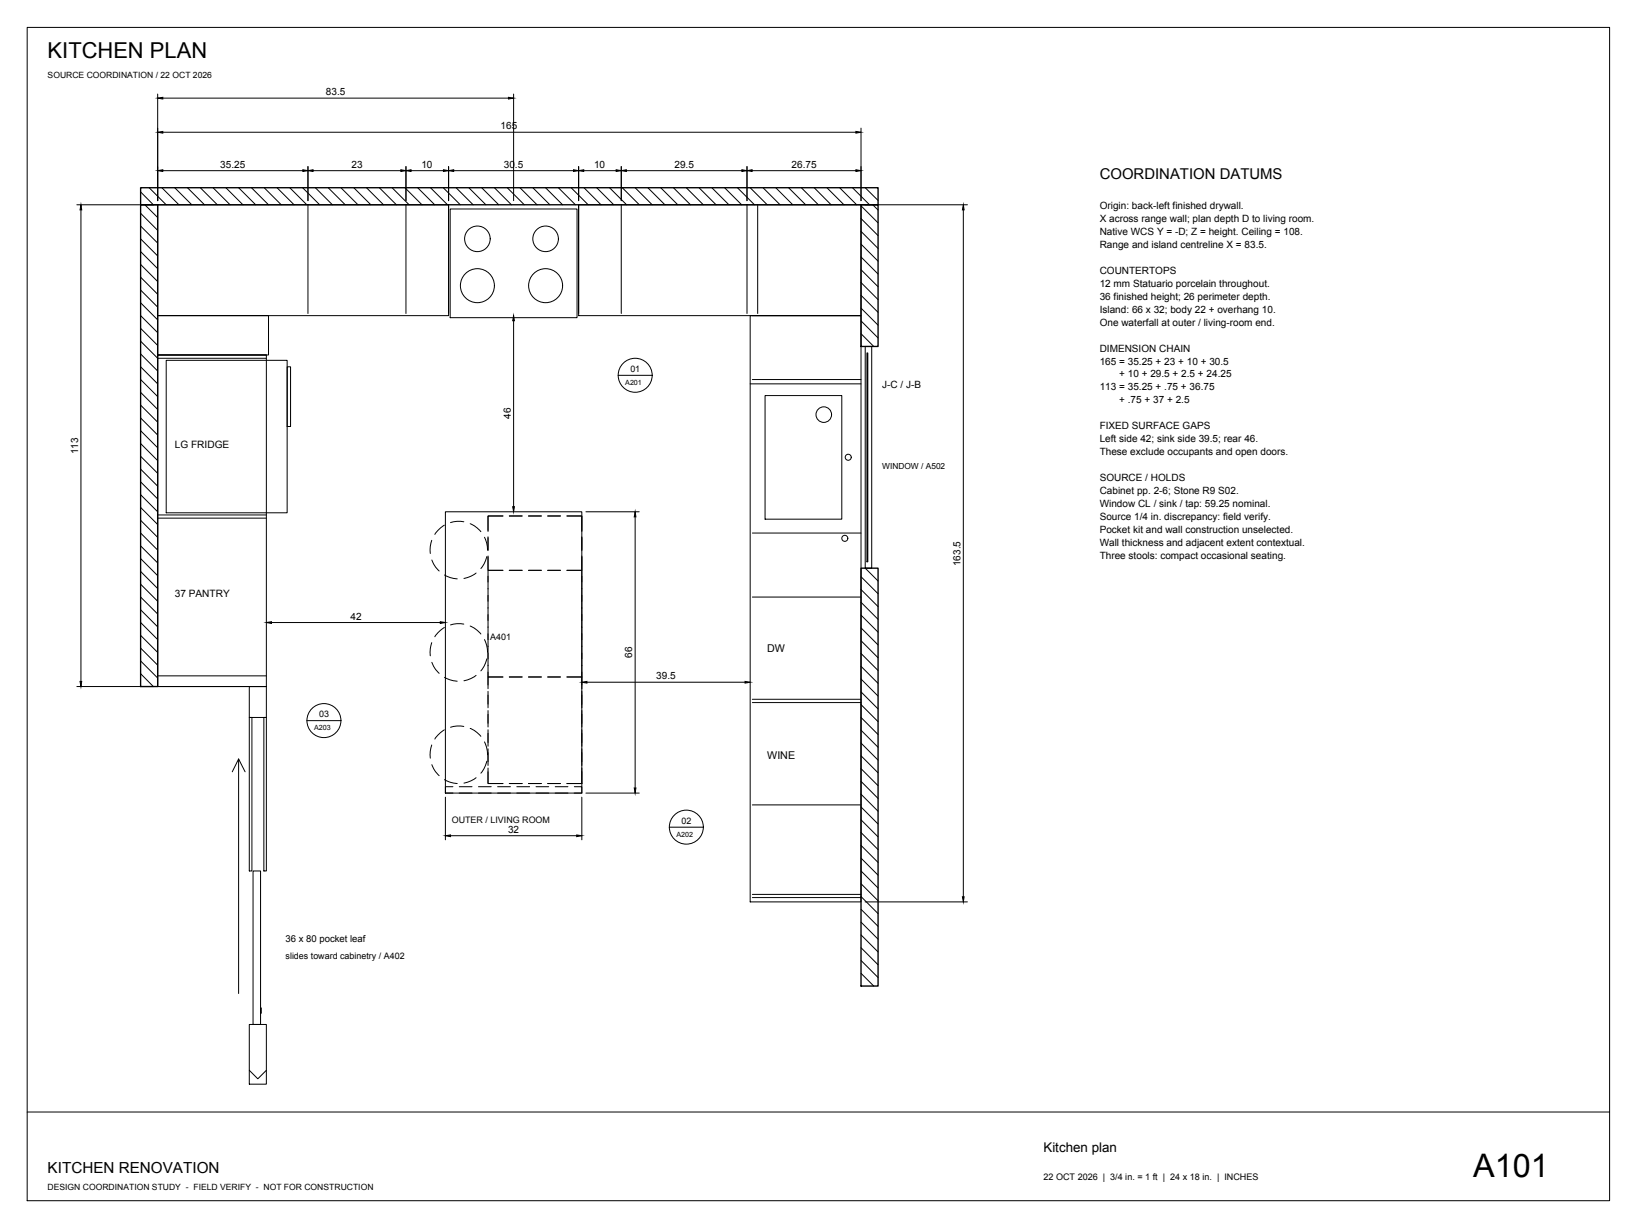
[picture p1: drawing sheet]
<svg xmlns="http://www.w3.org/2000/svg" width="610mm" height="457mm" viewBox="0 0 610 457" stroke-linecap="round" stroke-linejoin="round" font-family="sans-serif">
<!-- layer: D-TITLE -->
<path d="M10.1 10.2h589.3v436.8h-589.3zM10.1 414h589.3" fill="none" stroke="#000" stroke-width=".37"/>
<!-- layer: D-WALL -->
<path d="M52.4 69.9h274.6v6.3h-274.6zM52.4 76.2h6.3v179.4h-6.3zM320.6 76.2h6.4v52.8h-6.4zM320.6 211.5h6.4v155.6h-6.4z" fill="none" stroke="#000" stroke-width=".51"/>
<!-- layer: D-HATCH -->
<g fill="none" stroke="#000" stroke-width=".37">
<path d="M52.4 71.5l4.7 4.7M52.4 79.4l6.3 6.4M53.9 76.2l4.8 4.8M55.5 69.9l6.4 6.3M60.3 69.9l6.3 6.3M65.1 69.9l6.3 6.3M69.8 69.9l6.4 6.3M74.6 69.9l6.3 6.3M79.3 69.9l6.4 6.3M84.1 69.9l6.4 6.3M88.9 69.9l6.3 6.3M93.6 69.9l6.4 6.3"/>
<path d="M98.4 69.9l6.3 6.3M103.2 69.9l6.3 6.3M107.9 69.9l6.4 6.3M112.7 69.9l6.3 6.3M117.4 69.9l6.4 6.3M122.2 69.9l6.4 6.3M127 69.9l6.3 6.3M131.7 69.9l6.4 6.3M136.5 69.9l6.3 6.3M141.3 69.9l6.3 6.3M146 69.9l6.4 6.3M150.8 69.9l6.3 6.3"/>
<path d="M155.5 69.9l6.4 6.3M160.3 69.9l6.4 6.3M165.1 69.9l6.3 6.3M169.8 69.9l6.4 6.3M174.6 69.9l6.3 6.3M179.4 69.9l6.3 6.3M184.1 69.9l6.4 6.3M188.9 69.9l6.3 6.3M193.6 69.9l6.4 6.3M198.4 69.9l6.4 6.3M203.2 69.9l6.3 6.3M207.9 69.9l6.4 6.3"/>
<path d="M212.7 69.9l6.3 6.3M217.5 69.9l6.3 6.3M222.2 69.9l6.4 6.3M227 69.9l6.3 6.3M231.7 69.9l6.4 6.3M236.5 69.9l6.4 6.3M241.3 69.9l6.3 6.3M246 69.9l6.4 6.3M250.8 69.9l6.3 6.3M255.6 69.9l6.3 6.3M260.3 69.9l6.4 6.3M265.1 69.9l6.3 6.3"/>
<path d="M269.8 69.9l6.4 6.3M274.6 69.9l6.4 6.3M279.4 69.9l6.3 6.3M284.1 69.9l6.4 6.3M288.9 69.9l6.3 6.3M293.7 69.9l6.3 6.3M298.4 69.9l6.4 6.3M303.2 69.9l6.3 6.3M307.9 69.9l6.4 6.3M312.7 69.9l6.3 6.3M317.5 69.9l6.3 6.3M320.6 76.6l6.4 6.4"/>
<path d="M322.2 69.9l4.8 4.7M325 76.2l2 2M52.4 98.5l6.3 6.3M52.4 93.7l6.3 6.3M52.4 88.9l6.3 6.4M52.4 84.2l6.3 6.3M320.6 95.7l6.4 6.3M320.6 90.9l6.4 6.3M320.6 86.1l6.4 6.4M320.6 81.4l6.4 6.3M52.4 117.5l6.3 6.4M52.4 112.7l6.3 6.4"/>
<path d="M52.4 108l6.3 6.3M52.4 103.2l6.3 6.4M320.6 119.5l6.4 6.3M320.6 114.7l6.4 6.4M320.6 109.9l6.4 6.4M320.6 105.2l6.4 6.3M320.6 100.4l6.4 6.4M52.4 136.6l6.3 6.3M52.4 131.8l6.3 6.3M52.4 127l6.3 6.4M52.4 122.3l6.3 6.3M320.6 124.2l4.8 4.8"/>
<path d="M52.4 155.6l6.3 6.4M52.4 150.8l6.3 6.4M52.4 146.1l6.3 6.3M52.4 141.3l6.3 6.4M52.4 179.4l6.3 6.4M52.4 174.7l6.3 6.3M52.4 169.9l6.3 6.3M52.4 165.1l6.3 6.4M52.4 160.4l6.3 6.3M52.4 198.5l6.3 6.3M52.4 193.7l6.3 6.4M52.4 188.9l6.3 6.4"/>
<path d="M52.4 184.2l6.3 6.3M52.4 217.5l6.3 6.4M52.4 212.8l6.3 6.3M52.4 208l6.3 6.3M52.4 203.2l6.3 6.4M320.6 219.5l6.4 6.3M320.6 214.7l6.4 6.4M322.2 211.5l4.8 4.8M52.4 236.6l6.3 6.3M52.4 231.8l6.3 6.3M52.4 227l6.3 6.4M52.4 222.3l6.3 6.3"/>
<path d="M320.6 238.5l6.4 6.4M320.6 233.8l6.4 6.3M320.6 229l6.4 6.4M320.6 224.2l6.4 6.4M52.4 250.8l4.7 4.8M52.4 246.1l6.3 6.3M52.4 241.3l6.3 6.4M320.6 257.6l6.4 6.3M320.6 252.8l6.4 6.4M320.6 248.1l6.4 6.3M320.6 243.3l6.4 6.3M320.6 276.6l6.4 6.4"/>
<path d="M320.6 271.9l6.4 6.3M320.6 267.1l6.4 6.4M320.6 262.3l6.4 6.4M320.6 295.7l6.4 6.3M320.6 290.9l6.4 6.4M320.6 286.2l6.4 6.3M320.6 281.4l6.4 6.3M320.6 319.5l6.4 6.3M320.6 314.7l6.4 6.4M320.6 310l6.4 6.3M320.6 305.2l6.4 6.4M320.6 300.4l6.4 6.4"/>
<path d="M320.6 338.5l6.4 6.4M320.6 333.8l6.4 6.3M320.6 329l6.4 6.4M320.6 324.3l6.4 6.3M320.6 357.6l6.4 6.3M320.6 352.8l6.4 6.4M320.6 348.1l6.4 6.3M320.6 343.3l6.4 6.4M320.6 362.4l4.8 4.7"/>
</g>
<!-- layer: D-OUTLINE -->
<g fill="none" stroke="#000" stroke-width=".37">
<path d="M58.7 76.2h108.3v41.3h-108.3zM215.5 76.2h105.1v41.3h-105.1zM58.7 117.5h41.3v14.7h-41.3zM279.4 117.5h41.2v218.3h-41.2zM58.7 132.2h40.5v123.4h-40.5zM279.4 142.9h41.2M165.9 190.5h50.8v104.8h-50.8zM92.8 255.6h6.4v11.5h-6.4zM92.8 267.1h1v57.2h-1zM98.3 267.1h.9v57.2h-.9zM88.9 282.6v87.3M94.2 324.3h2.8v57.1h-2.8z"/>
<path d="M97 375.2h.3v2.1h-.3zM92.8 381.4h6.4v22.2h-6.4z"/>
<circle cx="236.5" cy="139.7" r="6.3"/>
<circle cx="120.6" cy="268.3" r="6.3"/>
<circle cx="255.6" cy="308" r="6.3"/>
</g>
<!-- layer: D-FINE -->
<g fill="none" stroke="#000" stroke-width=".37">
<path d="M114.7 76.2v40.5M151.2 76.2v40.5M167 76.2v40.5M167.6 77.8h47.3v40.5h-47.3zM215.5 76.2v40.5M231.4 76.2v40.5M278.2 76.2v40.5M282.2 76.2v40.5M280.2 117.5h40.4M58.7 132.2h40.5M58.7 133.4h40.5M61.9 134.2h45v56.7h-45z"/>
<path d="M106.9 136.6h1.3v22.2h-1.3zM230.2 139.7h12.7M322.2 129h2.4v82.5h-2.4zM322.8 131.4h.4v77.8h-.4zM280.2 141.3h40.4M284.9 147.3h28.6v46h-28.6zM58.7 191.7h40.5M58.7 192.9h40.5M280.2 198.5h40.4M280.2 222.3h40.4M58.7 251.6h40.5M58.7 255.6h40.5"/>
<path d="M114.3 268.3h12.7M280.2 260.4h40.4M280.2 261.6h40.4M86.5 287.4l2.4-4.8 2.4 4.8M280.2 299.7h40.4M249.2 308h12.7M280.2 333h40.4M280.2 334.2h40.4M92.8 398.5l3.2 3.2 3.2-3.2"/>
<circle cx="177.8" cy="88.9" r="4.8"/>
<circle cx="203.2" cy="88.9" r="4.8"/>
<circle cx="177.8" cy="106.4" r="6.3"/>
<circle cx="203.2" cy="106.4" r="6.3"/>
<circle cx="306.8" cy="154.4" r="2.9"/>
<circle cx="315.9" cy="170.2" r="1.12"/>
<circle cx="314.6" cy="200.4" r="1.12"/>
</g>
<!-- layer: D-HIDDEN -->
<g fill="none" stroke="#000" stroke-width=".37">
<path d="M165.5 195.5l-2.4 2-1.2 1.5M172.7 194.3a9.8 9.8 0 0 0-4.9 .3M175.1 195l1.5 .7 2.5 2.3M181.7 197.5v-5.4h5.6h-5.6v5.8M181.7 199.9v5.1M189.7 192.1h4.7M196.8 192.1h4.8M204 192.1h4.7M216.7 197.5v-5.4h-5.6h5.6v5.8M216.7 199.9v5.1M160.8 201.2a10.6 10.6 0 0 0-.6 4.9M160.8 208.5l.1 .2a9.5 9.5 0 0 0 2.6 3.9"/>
<path d="M165.5 214.1a10.2 10.2 0 0 0 4.8 1.4M177.3 213.4l-1.9 1.1-2.6 .8M180.4 200a10.5 10.5 0 0 1 1.2 4.8M181.3 207.2l-.1 .3a10 10 0 0 1-2.1 4.2M181.7 207v5.3h5.6h-5.6v4.4M181.7 207.4v4.7M181.7 214.5v33.4M189.7 212.3h4.7M196.8 212.3h4.8M204 212.3h4.7M216.7 207v5.3h-5.6h5.6v4.4M216.7 214.5v40.5"/>
<path d="M160.8 239.3a10.6 10.6 0 0 0-.6 4.9M165.5 233.6l-2.4 2-1.2 1.5M172.7 232.4a9.8 9.8 0 0 0-4.9 .3M175.1 233.1l1.5 .7 2.5 2.3M180.4 238.1a10.5 10.5 0 0 1 1.2 4.8M160.8 246.6l.1 .2a9.5 9.5 0 0 0 2.6 3.9M165.5 252.2a10.2 10.2 0 0 0 4.8 1.4M177.3 251.5l-1.9 1.1-2.6 .8M181.3 245.3l-.1 .3a10 10 0 0 1-2.1 4.2M181.7 247.7v4.4h5.6h-5.6v4.3M181.7 250.2v4.8M181.7 257.4v6.1"/>
<path d="M189.7 252.1h4.7M196.8 252.1h4.8M204 252.1h4.7M216.7 252.1h-5.6h5.6v4.3M216.7 257.4v6.1M160.8 277.4a10.6 10.6 0 0 0-.6 4.9M165.5 271.7l-2.4 2-1.2 1.5M172.7 270.5a9.8 9.8 0 0 0-4.9 .3M175.1 271.2l1.5 .7 2.5 2.3M180.4 276.2a10.5 10.5 0 0 1 1.2 4.8M181.7 264.5v6.2M181.7 271.7v6.1"/>
<path d="M181.7 278.8v6.2M216.7 264.5v6.2M216.7 271.7v6.1M216.7 278.8v6.2M160.8 284.7l.1 .2a9.5 9.5 0 0 0 2.6 3.9M165.5 290.3a10.2 10.2 0 0 0 4.8 1.4M168.7 292.9h-2.8v2.4h2.8M171 292.9h4.8M171 295.3h4.8M177.3 289.6l-1.9 1.1-2.6 .8M178.2 292.9h4.7M178.2 295.3h4.7"/>
<path d="M181.3 283.4l-.1 .3a10 10 0 0 1-2.1 4.2M181.7 286v5.7h5.6h-5.6v-4.3M185.3 292.9h4.8M185.3 295.3h4.8M189.7 291.7h4.7M192.4 292.9h4.8M192.4 295.3h4.8M196.8 291.7h4.8M199.6 292.9h4.7M199.6 295.3h4.7M204 291.7h4.7M206.8 292.9h4.7"/>
<path d="M206.8 295.3h4.7M213.9 292.9h2.8v2.4h-2.8M216.7 286v5.7h-5.6"/>
</g>
<!-- layer: D-DIMS -->
<g fill="none" stroke="#000" stroke-width=".37">
<path d="M58.7 35v39.7M60.6 36.5h128.8M191.3 35v39.7M60.6 49.2h258.1M320.6 47.7v27M28.6 76.2h28.6M30.1 78.1v175.6M60.6 63.5h52.2M114.7 62v12.7M116.6 63.5h32.7M151.2 62v12.7M153.1 63.5h12"/>
<path d="M167 62v12.7M169 63.5h44.6M215.5 62v12.7M217.4 63.5h12M231.4 62v12.7M233.3 63.5h43M278.2 62v12.7M280.1 63.5h38.6M322.2 76.2h38.1M358.7 78.1v255.8M191.3 119.4v69.2M218.2 190.5h19.8"/>
<path d="M236.5 192.4v101M101.1 231.8h62.9M28.6 255.6h28.6M218.6 254h58.9M165.9 296.8v15.9M216.7 296.8v15.9M218.2 295.3h19.8M167.8 311.2h47M322.2 335.8h38.1"/>
</g>
<g fill="#000" stroke="#000" stroke-width=".37">
<path d="M58.7 36.5l1.9-.3v.7zM189.4 36.2l1.9 .3-1.9 .4zM58.7 49.2l1.9-.3v.7zM318.7 48.9l1.9 .3-1.9 .4zM30.1 76.2l.3 1.9h-.6zM58.7 63.5l1.9-.3v.6zM112.8 63.2l1.9 .3-1.9 .3zM114.7 63.5l1.9-.3v.6zM149.3 63.2l1.9 .3-1.9 .3zM151.2 63.5l1.9-.3v.6zM165.1 63.2l1.9 .3-1.9 .3zM167 63.5l2-.3v.6z"/>
<path d="M213.6 63.2l1.9 .3-1.9 .3zM215.5 63.5l1.9-.3v.6zM229.4 63.2l2 .3-2 .3zM231.4 63.5l1.9-.3v.6zM276.3 63.2l1.9 .3-1.9 .3zM278.2 63.5l1.9-.3v.6zM318.7 63.2l1.9 .3-1.9 .3zM358.7 76.2l.3 1.9h-.6zM191.3 117.5l.3 1.9h-.7zM190.9 188.6h.7l-.3 1.9zM236.5 190.5l.3 1.9h-.6zM99.2 231.8l1.9-.3v.6z"/>
<path d="M164 231.5l1.9 .3-1.9 .3zM29.8 253.7h.6l-.3 1.9zM216.7 254l1.9-.3v.6zM277.5 253.7l1.9 .3-1.9 .3zM236.2 293.4h.6l-.3 1.9zM165.9 311.2l1.9-.3v.6zM214.8 310.9l1.9 .3-1.9 .3zM358.4 333.9h.6l-.3 1.9z"/>
</g>
<text font-size="12.1" x="548.6" y="438.1">A101</text>
<text font-size="8.2" x="17.7" y="21.6">KITCHEN PLAN</text>
<text font-size="5.7" x="17.7" y="436.9">KITCHEN RENOVATION</text>
<text font-size="5.5" x="409.5" y="66.7">COORDINATION DATUMS</text>
<text font-size="5" x="388.6" y="428.8">Kitchen plan</text>
<g font-size="4">
<text x="285.7" y="242.9">DW</text>
<text x="285.7" y="282.6">WINE</text>
</g>
<g font-size="3.8">
<text x="65.1" y="166.7">LG FRIDGE</text>
<text x="65.1" y="222.3">37 PANTRY</text>
</g>
<g font-size="3.7">
<text x="121.4" y="35.5">83.5</text>
<text x="186.4" y="48.2">165</text>
<text x="82" y="62.4">35.25</text>
<text x="130.9" y="62.4">23</text>
<text x="156.9" y="62.4">10</text>
<text x="187.6" y="62.4">30.5</text>
<text x="221.2" y="62.4">10</text>
<text x="251.2" y="62.4">29.5</text>
<text x="294.8" y="62.4">26.75</text>
<text x="409.5" y="77.8">Origin: back-left finished drywall.</text>
<text x="409.5" y="82.6">X across range wall; plan depth D to living room.</text>
<text x="409.5" y="87.5">Native WCS Y = -D; Z = height. Ceiling = 108.</text>
<text x="409.5" y="92.3">Range and island centreline X = 83.5.</text>
<text x="409.5" y="101.9">COUNTERTOPS</text>
<text x="409.5" y="106.8">12 mm Statuario porcelain throughout.</text>
<text x="409.5" y="111.6">36 finished height; 26 perimeter depth.</text>
<text x="409.5" y="116.4">Island: 66 x 32; body 22 + overhang 10.</text>
<text x="409.5" y="121.2">One waterfall at outer / living-room end.</text>
<text x="409.5" y="130.9">DIMENSION CHAIN</text>
<text x="409.5" y="135.7">165 = 35.25 + 23 + 10 + 30.5</text>
<text x="416.8" y="140.5">+ 10 + 29.5 + 2.5 + 24.25</text>
<text x="328.5" y="144.5">J-C / J-B</text>
<text x="409.5" y="145.4">113 = 35.25 + .75 + 36.75</text>
<text x="190.2" y="156" transform="rotate(-90 190.2 156)">46</text>
<text x="416.8" y="150.2">+ .75 + 37 + 2.5</text>
<text x="409.5" y="159.9">FIXED SURFACE GAPS</text>
<text x="409.5" y="164.7">Left side 42; sink side 39.5; rear 46.</text>
<text x="29.1" y="169.1" transform="rotate(-90 29.1 169.1)">113</text>
<text x="409.5" y="169.5">These exclude occupants and open doors.</text>
<text x="409.5" y="179.2">SOURCE / HOLDS</text>
<text x="409.5" y="184">Cabinet pp. 2-6; Stone R9 S02.</text>
<text x="409.5" y="188.8">Window CL / sink / tap: 59.25 nominal.</text>
<text x="409.5" y="193.6">Source 1/4 in. discrepancy: field verify.</text>
<text x="409.5" y="198.5">Pocket kit and wall construction unselected.</text>
<text x="409.5" y="203.3">Wall thickness and adjacent extent contextual.</text>
<text x="409.5" y="208.1">Three stools: compact occasional seating.</text>
<text x="357.7" y="210.8" transform="rotate(-90 357.7 210.8)">163.5</text>
<text x="130.5" y="230.8">42</text>
<text x="235.5" y="245" transform="rotate(-90 235.5 245)">66</text>
<text x="244.4" y="252.9">39.5</text>
<text x="189.2" y="310.1">32</text>
</g>
<text font-size="3.5" x="106.3" y="350.9">36 x 80 pocket leaf</text>
<text font-size="3.4" x="388.6" y="439.4">22 OCT 2026 | 3/4 in. = 1 ft | 24 x 18 in. | INCHES</text>
<g font-size="3.3">
<text x="234.7" y="138.5">01</text>
<text x="182.5" y="238.1">A401</text>
<text x="118.9" y="267">03</text>
<text x="168.2" y="306.4">OUTER / LIVING ROOM</text>
<text x="253.8" y="306.7">02</text>
<text x="106.3" y="357.2">slides toward cabinetry / A402</text>
</g>
<g font-size="3.2">
<text x="17.7" y="29">SOURCE COORDINATION / 22 OCT 2026</text>
<text x="17.7" y="443.2">DESIGN COORDINATION STUDY - FIELD VERIFY - NOT FOR CONSTRUCTION</text>
</g>
<text font-size="3.1" x="328.5" y="174.7">WINDOW / A502</text>
<g font-size="2.7">
<text x="232.8" y="143.2">A201</text>
<text x="117" y="271.8">A203</text>
<text x="251.9" y="311.5">A202</text>
</g>
</svg>
